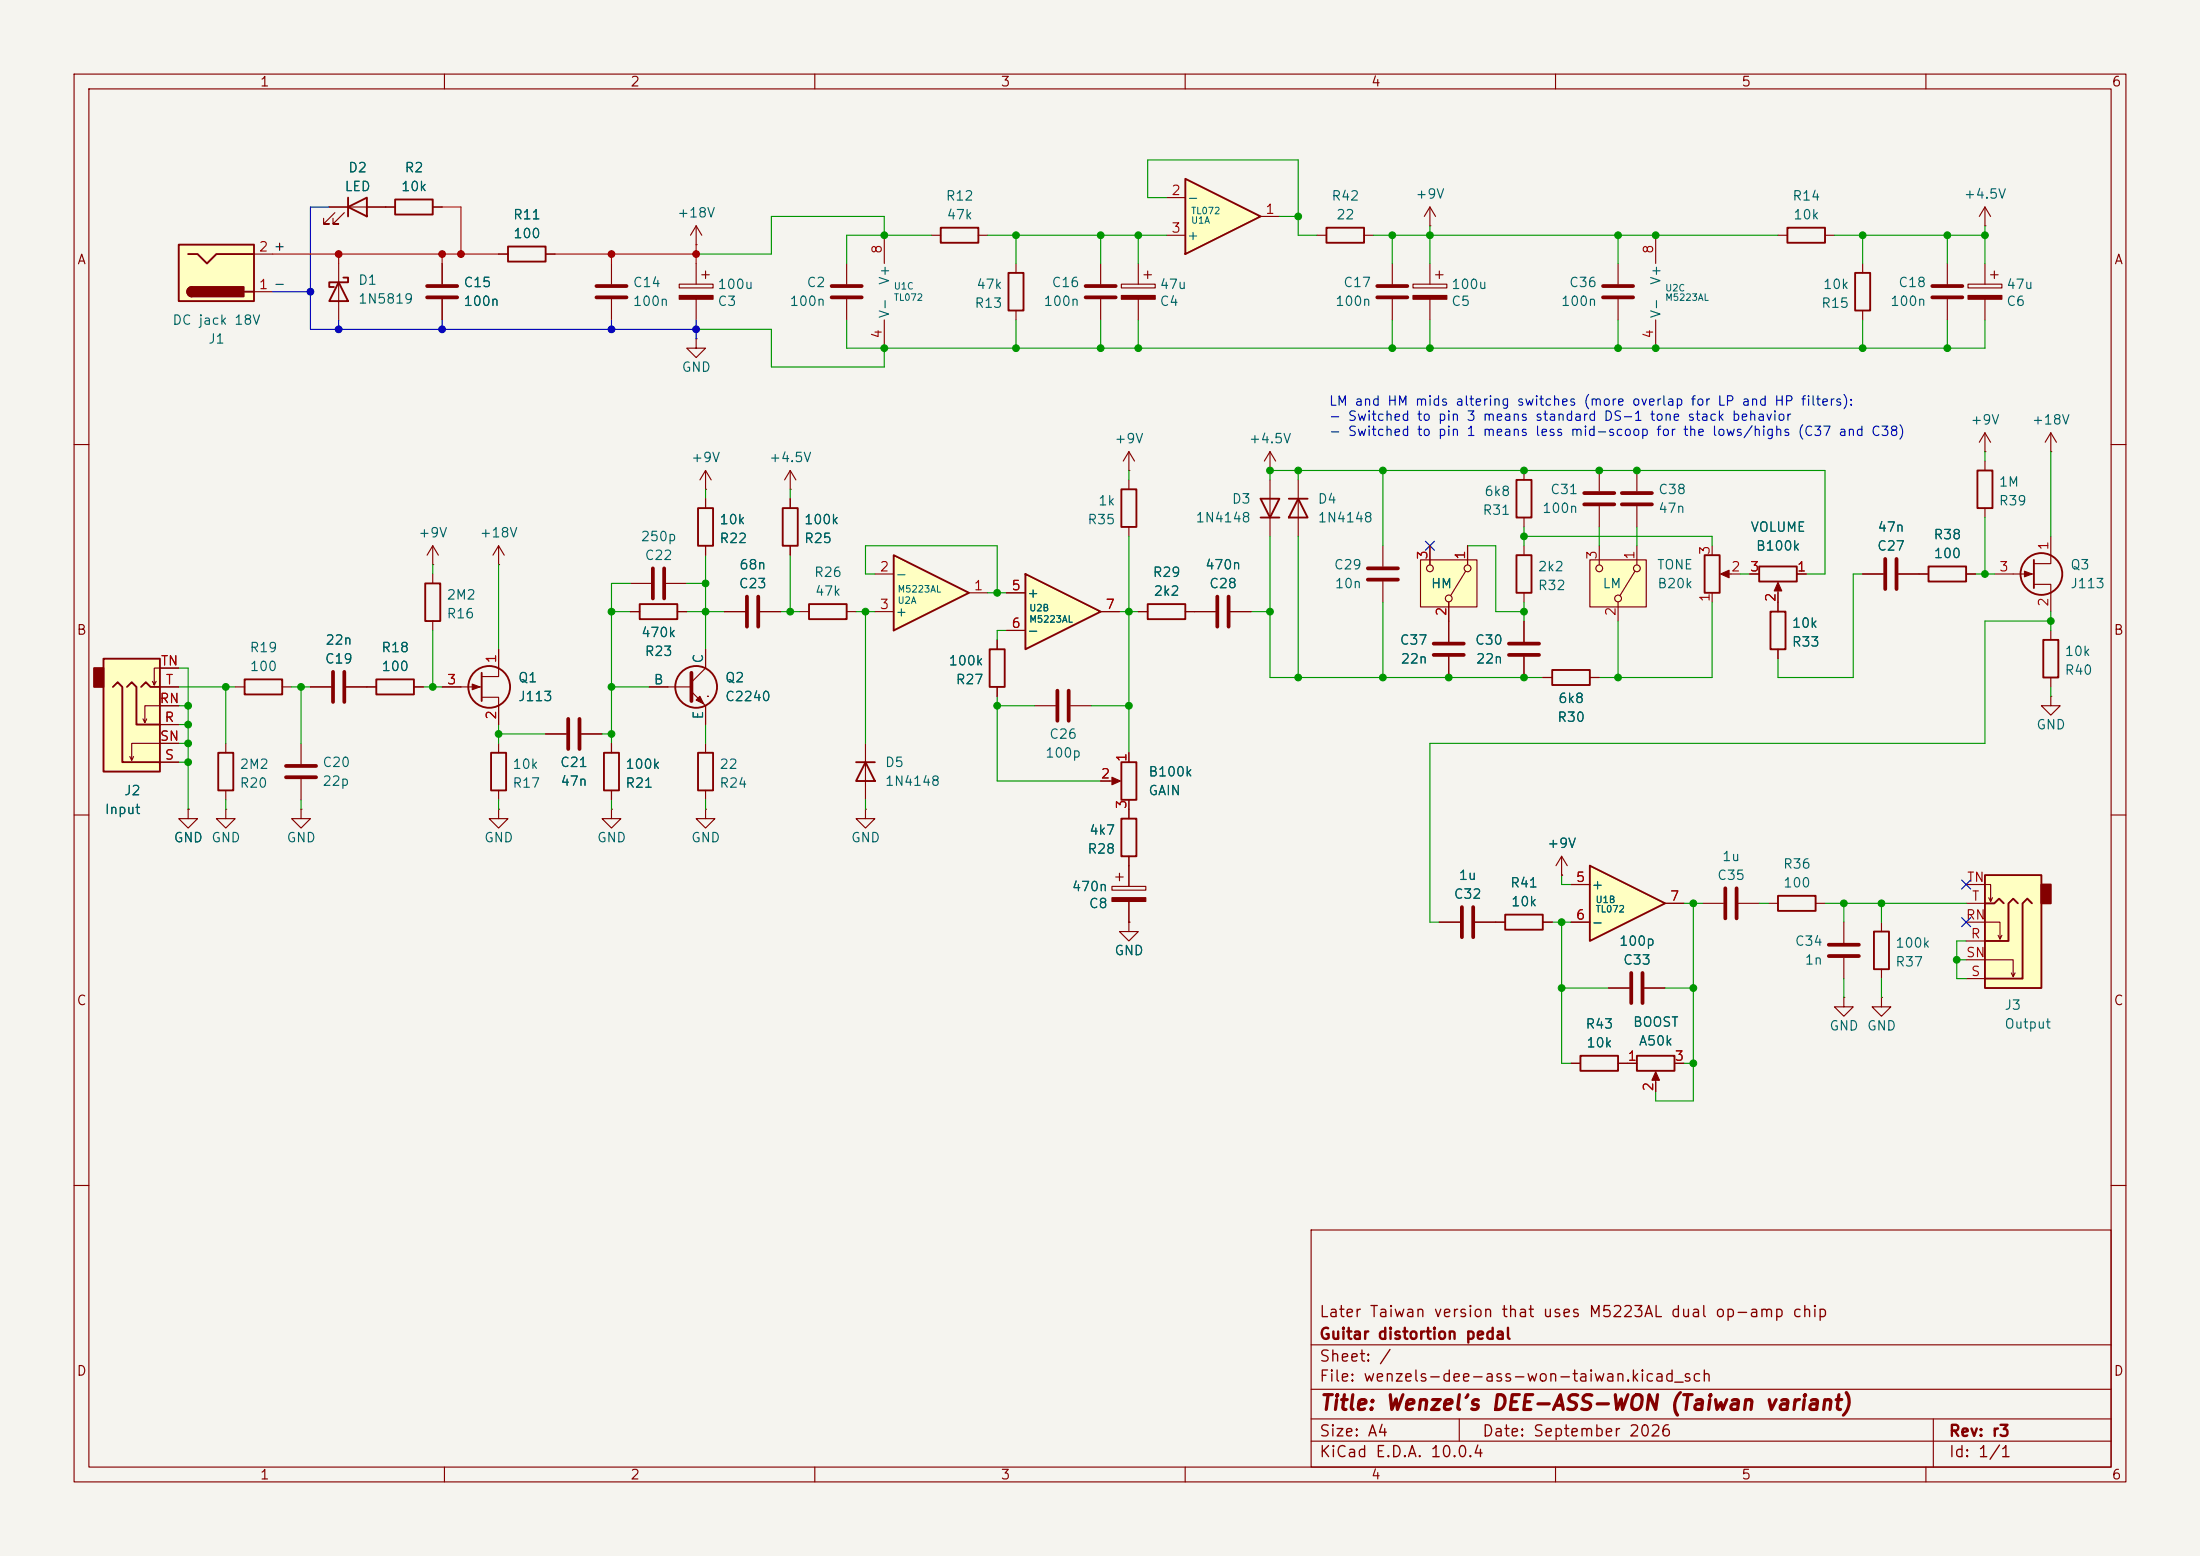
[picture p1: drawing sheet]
<svg xmlns="http://www.w3.org/2000/svg" width="297mm" height="210mm" viewBox="0 0 297 210" stroke-linecap="round" stroke-linejoin="round" font-family="sans-serif">
<path d="M0 0h297v210h-297z" fill="#f5f4ef" stroke="#f5f4ef" stroke-width=".14"/>
<g fill="none" stroke="#840000" stroke-width=".15">
<path d="M10 10h277v190h-277zM12 12h273v186h-273zM60 10v2M110 10v2M160 10v2M210 10v2M260 10v2M114.3 35.6v2.8M119.4 31.8v3.8M125.7 31.8h1.3M132.1 31.8h1.2M137.2 35.6v1.2"/>
<path d="M148.6 35.6v2.8M114.3 40.4v2.8M119.4 43.2v3.8M137.2 41.9v1.3M148.6 40.4v2.8M10 60h2M106.7 66h.1M106.7 63.5l-.8 1.3M106.7 63.5l.7 1.3M106.7 63.5v2.5M106.7 67.3v1.3M106.7 73.7v1.2"/>
<path d="M285 60h2M59.7 92.7h5.3M65 94.1h2.3v3.7M67.3 87.6v3.7h-2.3M73.7 99.1h2.8M78.5 99.1h2.8M85.1 82.6h1.3M87.6 92.7h5.7M91.4 82.6h1.3M93.3 93.3l1.9 2v2.5M95.2 87.6v2.6l-1.9 1.9M95.5 94h.1"/>
<path d="M10 110h2M67.3 109.2v1.3h1.3l-1.3 1.3-1.3-1.3h1.3M67.3 109.2h.1M67.3 100.3v1.3M67.3 106.7v1.3M82.5 100.3v1.3M82.5 106.7v1.3M95.2 109.2v1.3h1.3l-1.3 1.3-1.2-1.3h1.2M95.2 109.2h.1M95.2 100.3v1.3M95.2 106.7v1.3M285 110h2"/>
<path d="M10 160h2M177 166h108v32h-108zM285 160h2M60 198v2M110 198v2M160 198v2M177 194.5h108M177 191.5h108M177 187.5h108M177 181.5h108M197 191.5v3M210 198v2"/>
<path d="M260 198v2M261 191.5v6.5"/>
</g>
<path d="M112.3 38.6h4M146.6 38.6h4M112.3 40.1h4M146.6 40.1h4M76.7 97v4.1M78.2 97v4.1M93.3 90.8v3.8" fill="none" stroke="#840000" stroke-width=".51"/>
<g fill="none" stroke="#840000" stroke-width=".25">
<path d="M127 30.7h5.1v2.1h-5.1zM136.1 36.8h2.1v5.1h-2.1zM105.7 68.6h2v5.1h-2zM65 90.8v3.8M86.4 81.5h5v2.1h-5zM66.3 101.6h2v5.1h-2zM81.5 101.6h2.1v5.1h-2.1zM94.2 101.6h2.1v5.1h-2.1z"/>
<circle cx="66" cy="92.7" r="2.82"/>
<circle cx="94" cy="92.7" r="2.82"/>
</g>
<g fill="#840000" stroke="#840000" stroke-width=".15">
<path d="M63.8 92.3l1 .4-1 .4z"/>
<path d="M94 94.5l.5-.5 .5 1z"/>
</g>
<path d="M138.4 77.5l10.2 5.1-10.2 5z" fill="#ffffc2"/>
<path d="M138.4 77.5l10.2 5.1-10.2 5zM109.2 81.5h5.1v2.1h-5.1z" fill="none" stroke="#840000" stroke-width=".25"/>
<path d="M107.9 82.6h1.3M114.3 82.6h1.3M135.9 80h2.5M135.9 85.1h2.5M148.6 82.6h2.5" fill="none" stroke="#840000" stroke-width=".15"/>
<path d="M120.6 74.9l10.2 5.1-10.2 5.1z" fill="#ffffc2"/>
<path d="M179.1 30.7h5v2.1h-5zM120.6 74.9l10.2 5.1-10.2 5.1zM204.7 64.8h2.1v5.1h-2.1zM133.6 87.6h2v5.1h-2zM115.6 102.9h2.5M116.8 102.9l1.3 2.5h-2.5zM240 120.9h5.1v2h-5.1zM253 125.7h2v5.1h-2zM213.4 142.5h5v2h-5zM221 142.5h5.1v2h-5.1z" fill="none" stroke="#840000" stroke-width=".25"/>
<g fill="none" stroke="#840000" stroke-width=".15">
<path d="M177.8 31.8h1.3M184.1 31.8h1.3M188 35.6v2.8M190.8 38.4h4.5v.5h-4.5zM193 30.5h.1M193 27.9l-.7 1.3M193 27.9l.8 1.3M193 27.9v2.6M193 35.6v2.8M193.8 37.1h1M194.3 36.6v1M218.4 35.6v2.8"/>
<path d="M223.5 31.8v3.8M188 40.4v2.8M193 40.4v2.8M218.4 40.4v2.8M223.5 43.2v3.8M118.1 77.5h2.5M186.7 73.7v2.8M186.7 78.5v2.8M205.7 63.5v1.3M205.7 69.9v1.2M215.9 63.5v2.8M215.9 68.3v2.8"/>
<path d="M221 63.5v2.8M221 68.3v2.8M118.1 82.6h2.5M130.8 80h2.5M134.6 86.4v1.2M134.6 92.7v1.3M139.7 95.3h2.8M144.5 95.3h2.8M116.8 100.3v7.7M229.9 121.9h2.8M234.7 121.9h2.8M238.8 121.9h1.2"/>
<path d="M245.1 121.9h1.3M254 124.5v1.2M254 130.8v1.3M212.1 143.5h1.3M218.4 143.5h2.6M223.5 145v2.3M226.1 143.5h1.2"/>
</g>
<g fill="none" stroke="#840000" stroke-width=".51">
<path d="M185.9 38.6h4.1M216.4 38.6h4.1M185.9 40.1h4.1M216.4 40.1h4.1M184.7 76.7h4M184.7 78.2h4M213.9 66.5h4M213.9 68.1h4M218.9 66.5h4.1M218.9 68.1h4.1M142.7 93.2v4.1M144.3 93.2v4.1"/>
<path d="M232.9 119.9v4.1M234.4 119.9v4.1"/>
</g>
<g fill="#840000" stroke="#840000" stroke-width=".15">
<path d="M223.5 144.7l.5 1.1h-1z"/>
<path d="M190.8 39.9h4.5v.5h-4.5z"/>
</g>
<path d="M268 118.1h7.6v15.3h-7.6z" fill="#ffffc2"/>
<path d="M275.6 119.4h1.3v2.5h-1.3z" fill="#840000" stroke="#840000" stroke-width=".25"/>
<path d="M68.6 33.3h5.1v2h-5.1zM94.2 68.6h2.1v5.1h-2.1zM170.2 67.3h2.5l-1.3 2.6zM170.2 69.9h2.5M174 67.3h2.5M175.3 67.3l1.2 2.6h-2.5zM29.5 101.6h2v5.1h-2zM268 118.1h7.6v15.3h-7.6zM268 121.9h1.2l.7-.6 .6 .6M272.4 121.9l-.6-.6-.7 .6v5.1h-3.1M274.3 121.9l-.6-.6-.7 .6v10.2h-5" fill="none" stroke="#840000" stroke-width=".25"/>
<g fill="none" stroke="#840000" stroke-width=".15">
<path d="M67.3 34.3h1.3M73.7 34.3h1.2M82.5 35.6v2.8M91.7 38.4h4.6v.5h-4.6zM94 33h.1M94 30.5l-.8 1.3M94 30.5l.7 1.3M94 30.5v2.5M94 35.6v2.8M94.7 37.1h1.1M95.2 36.6v1M82.5 40.4v2.8"/>
<path d="M94 45.7v1.3h1.2l-1.2 1.3-1.3-1.3h1.3M94 45.7h.1M94 40.4v2.8M67.3 76.2h.1M67.3 73.7l-.8 1.2M67.3 73.7l.8 1.2M67.3 73.7v2.5M85.1 78.7h2.8M89.9 78.7h2.8M95.2 66h.1M95.2 63.5v2.5M95.2 67.3v1.3"/>
<path d="M95.2 73.7v1.2M95.2 63.5l-.7 1.3M95.2 63.5l.8 1.3M171.4 63.5h.1M171.4 61l-.7 1.2M171.4 61l.8 1.2M171.4 61v2.5M171.4 64.8v7.6M175.3 64.8v7.6M97.8 82.6h2.8M102.6 82.6h2.8M30.5 109.2v1.3h1.2l-1.2 1.3-1.3-1.3h1.3"/>
<path d="M30.5 109.2h.1M30.5 100.3v1.3M30.5 106.7v1.3M40.6 109.2v1.3h1.3l-1.3 1.3-1.2-1.3h1.2M40.6 109.2h.1M40.6 100.3v2.8M40.6 105.2v2.8M265.4 119.4h3.3v2.3l.3-.5M248.9 134.6v1.3h1.3l-1.3 1.3-1.3-1.3h1.3M248.9 134.6h.1M248.9 124.5v2.8M248.9 129.3v2.8"/>
<path d="M254 134.6v1.3h1.3l-1.3 1.3-1.3-1.3h1.3M254 134.6h.1M265.4 129.5h6.4v2.3l.2-.5M265.4 124.5h4.6v2.2l.3-.5M265.4 127h2.6M265.4 132.1h2.6M265.4 121.9h2.6M268.5 121.2l.2 .5M269.7 126.2l.3 .5M271.5 131.3l.3 .5"/>
</g>
<path d="M80.5 38.6h4.1M80.5 40.1h4.1M88.1 76.7v4.1M89.7 76.7v4.1M100.8 80.5v4.1M102.4 80.5v4.1M38.6 103.4h4.1M38.6 104.9h4.1M246.9 127.5h4.1M246.9 129h4.1" fill="none" stroke="#840000" stroke-width=".51"/>
<path d="M91.7 39.9h4.6v.5h-4.6z" fill="#840000" stroke="#840000" stroke-width=".15"/>
<path d="M160 24.1l10.2 5.1-10.2 5.1z" fill="#ffffc2"/>
<path d="M45.7 38.1l1.3 2.5h-2.6zM46.4 37.5h.6v.6h-2.6v.6h.7M160 24.1l10.2 5.1-10.2 5.1zM57.4 78.7h2v5.1h-2zM151.4 66h2v5.1h-2zM50.8 91.7h5.1v2h-5.1zM154.9 81.5h5.1v2.1h-5.1zM151.4 102.9h2v5.1h-2zM151.4 110.5h2v5.1h-2z" fill="none" stroke="#840000" stroke-width=".25"/>
<g fill="none" stroke="#840000" stroke-width=".15">
<path d="M45.7 35.6v7.6M59.7 35.6v2.8M151.4 38.4h4.6v.5h-4.6zM153.7 35.6v2.8M154.4 37.1h1M154.9 36.6v1M157.5 26.7h2.5M157.5 31.8h2.5M170.2 29.2h2.5M59.7 40.4v2.8M153.7 40.4v2.8M58.4 76.2h.1"/>
<path d="M58.4 73.7l-.7 1.2M58.4 73.7l.8 1.2M58.4 73.7v2.5M58.4 77.5v1.2M152.4 63.5h.1M152.4 61v2.5M152.4 64.8v1.2M152.4 71.1v1.3M152.4 61l-.8 1.2M152.4 61l.8 1.2M49.5 92.7h1.3M55.9 92.7h1.2"/>
<path d="M58.4 83.8v1.3M153.7 82.6h1.2M160 82.6h4.1M166.1 82.6h2.8M82.5 109.2v1.3h1.3l-1.3 1.3-1.2-1.3h1.2M82.5 109.2h.1M116.8 109.2v1.3h1.3l-1.3 1.3-1.2-1.3h1.2M116.8 109.2h.1M148.6 105.4h2.3M150.1 119.6h4.6v.5h-4.6zM150.6 118.4h1M151.1 117.9v1"/>
<path d="M152.4 101.6v1.3M152.4 108v2.5M152.4 115.6v4M152.4 124.5v1.2h1.3l-1.3 1.3-1.3-1.3h1.3M152.4 124.5h.1M152.4 121.7v2.8"/>
</g>
<g fill="#840000" stroke="#840000" stroke-width=".15">
<path d="M151.4 39.9h4.6v.5h-4.6z"/>
<path d="M150.1 104.9l1.2 .5-1.2 .5z"/>
<path d="M150.1 121.2h4.6v.5h-4.6z"/>
</g>
<path d="M57.7 38.6h4M57.7 40.1h4M164.3 80.5v4.1M165.9 80.5v4.1" fill="none" stroke="#840000" stroke-width=".51"/>
<path d="M24.1 33h10.2v7.6h-10.2z" fill="#ffffc2"/>
<path d="M24.1 33h10.2v7.6h-10.2zM25.4 34.3h1.3l1.2 1.3 1.3-1.3h5.1M25.9 38.7a.64 .64 0 0 0-.6 .7 .64 .64 0 0 0 .6 .6M33 39.4h1.3M47 27.9l2.5-1.2v2.5zM47 26.7v2.5M53.3 26.9h5.1v2.1h-5.1zM33 91.7h5.1v2h-5.1z" fill="none" stroke="#840000" stroke-width=".25"/>
<g fill="#840000" stroke="#840000" stroke-width=".25">
<path d="M25.5 38.9l.4-.2v1.3a.63 .63 0 0 1-.6-.4 .63 .63 0 0 1 .2-.7z"/>
<path d="M25.9 38.7h7v1.3h-7z"/>
</g>
<path d="M34.3 39.4h2.5M34.3 34.3h2.5M44.4 27.9h8.9M45.2 28.7l-1.5 1.5h.7h-.7v-.7M46.5 28.7l-1.5 1.5h.7h-.7v-.7M58.4 27.9h1.3M31.7 92.7h1.3M38.1 92.7h1.3M41.9 92.7h2.8M46.7 92.7h2.8M25.4 109.2v1.3h1.3l-1.3 1.3-1.3-1.3h1.3M25.4 109.2h.1" fill="none" stroke="#840000" stroke-width=".15"/>
<path d="M45 90.7v4M46.5 90.7v4" fill="none" stroke="#840000" stroke-width=".51"/>
<path d="M14 88.9h7.6v15.2h-7.6z" fill="#ffffc2"/>
<path d="M12.7 90.2h1.3v2.5h-1.3z" fill="#840000" stroke="#840000" stroke-width=".25"/>
<path d="M241.3 30.7h5.1v2.1h-5.1zM250.4 36.8h2.1v5.1h-2.1zM237.5 76.5h5.1v2h-5.1zM14 88.9h7.6v15.2h-7.6zM15.2 92.7l.7-.6 .6 .6v10.2h5.1M17.1 92.7l.7-.6 .6 .6v5.1h3.2M19 92.7l.7-.6 .6 .6h1.3" fill="none" stroke="#840000" stroke-width=".25"/>
<g fill="none" stroke="#840000" stroke-width=".15">
<path d="M240 31.8h1.3M246.4 31.8h1.2M251.5 35.6v1.2M251.5 41.9v1.3M236.2 77.5h1.3M240 79v2.3M242.6 77.5h1.2M19.8 97l-.2 .5M21.1 91.9l-.3 .6M21.6 97.8h2.5M21.6 92.7h2.5M24.1 95.3h-4.5v2.2l-.3-.5"/>
<path d="M24.1 90.2h-3.3v2.3l-.2-.6M18 102.1l-.2 .5M21.6 102.9h2.5M24.1 100.3h-6.3v2.3l-.3-.5"/>
</g>
<path d="M240 78.6l.5 1.2h-1z" fill="#840000" stroke="#840000" stroke-width=".15"/>
<path d="M214.6 116.8l10.2 5.1-10.2 5.1z" fill="#ffffc2"/>
<path d="M260.3 76.5h5.1v2h-5.1zM267 63.5h2v5.1h-2zM239 82.6h2v5h-2zM214.6 116.8l10.2 5.1-10.2 5.1z" fill="none" stroke="#840000" stroke-width=".25"/>
<g fill="none" stroke="#840000" stroke-width=".15">
<path d="M265.7 38.4h4.6v.5h-4.6zM268 30.5h.1M268 27.9v2.6M268 35.6v2.8M268 27.9l-.8 1.3M268 27.9l.7 1.3M268.7 37.1h1M269.2 36.6v1M268 40.4v2.8M268 58.4v2.6M268 58.4l-.8 1.3M268 58.4l.7 1.3"/>
<path d="M276.9 58.4l-.8 1.3M276.9 58.4l.7 1.3M276.9 58.4v2.6M259.1 77.5h1.2M265.4 77.5h1.3M268 61h.1M268 62.2v1.3M268 68.6v1.3M276.9 61h.1M240 81.3v1.3M240 87.6v1.3M212.1 119.4h2.5"/>
<path d="M212.1 124.5h2.5M217.2 133.4h2.8M222 133.4h2.8M224.8 121.9h2.5"/>
</g>
<path d="M220.2 131.3v4.1M221.7 131.3v4.1" fill="none" stroke="#840000" stroke-width=".51"/>
<path d="M265.7 39.9h4.6v.5h-4.6z" fill="#840000" stroke="#840000" stroke-width=".15"/>
<path d="M191.8 75.6h7.6v6.3h-7.6z" fill="#ffffc2"/>
<g fill="none" stroke="#840000" stroke-width=".15">
<path d="M262.9 35.6v2.8M262.9 40.4v2.8M191.8 75.6h7.6v6.3h-7.6zM193 73.7v2.5M197.9 77.1l-2.1 3.3M198.1 73.7v2.5M205.7 73.7v1.2M251.5 77.5h2.8M256.3 77.5h2.8M195.6 81.3v5.3M195.6 88.6v2.8M205.7 80v1.3"/>
<path d="M205.7 83.8v2.8M205.7 88.6v2.8M208.3 91.4h1.2M214.6 91.4h1.3M276.9 94v1.3h1.2l-1.2 1.2-1.3-1.2h1.3M276.9 94h.1M276.9 85.1v1.3M276.9 91.4v1.3"/>
<circle cx="193" cy="76.7" r=".46"/>
<circle cx="198.1" cy="76.7" r=".46"/>
<circle cx="195.6" cy="80.8" r=".46"/>
</g>
<path d="M260.9 38.6h4M260.9 40.1h4M254.5 75.4v4.1M256 75.4v4.1M193.5 86.9h4.1M193.5 88.4h4.1M203.7 86.9h4.1M203.7 88.4h4.1" fill="none" stroke="#840000" stroke-width=".51"/>
<path d="M204.7 74.9h2.1v5.1h-2.1zM209.5 90.4h5.1v2.1h-5.1zM275.8 86.4h2.1v5h-2.1z" fill="none" stroke="#840000" stroke-width=".25"/>
<path d="M214.6 75.6h7.6v6.3h-7.6z" fill="#ffffc2"/>
<g fill="none" stroke="#840000" stroke-width=".15">
<path d="M44.4 27.9h2.6M49.5 27.9h3.8M58.4 27.9h1.3M59.7 35.6v2.8M67.3 34.3h1.3M73.7 34.3h1.2M59.7 40.4v2.8M95.2 67.3v1.3M95.2 73.7v1.2M106.7 67.3v1.3M106.7 73.7v1.2M193 73.7v2.5"/>
<path d="M198.1 73.7v2.5M214.6 75.6h7.6v6.3h-7.6zM215.9 73.7v2.5M220.7 77.1l-2 3.3M221 73.7v2.5M231.1 73.7v1.2M232.7 77.5h2.2M236.2 77.5h1.3M242.6 77.5h1.2M251.5 77.5h2.8M256.3 77.5h4M265.4 77.5h1.3"/>
<path d="M269.2 77.5h5.4M274.6 78.9h2.3v3.7M276.9 72.4v3.7h-2.3M21.6 92.7h2.5M21.6 97.8h2.5M21.6 95.3h2.5M21.6 90.2h2.5M41.9 92.7h2.8M46.7 92.7h4.1M55.9 92.7h1.2M59.7 92.7h2.5M67.3 87.6v2.6"/>
<path d="M67.3 95.3v2.5M73.7 99.1h2.8M78.5 99.1h2.8M85.1 82.6h1.3M87.6 92.7h2.6M91.4 82.6h1.3M95.2 87.6v2.6M95.2 95.3v2.5M97.8 82.6h2.8M102.6 82.6h2.8M134.6 86.4v1.2M134.6 92.7v1.3"/>
<path d="M135.9 80h2.5M135.9 85.1h2.5M148.6 82.6h2.5M153.7 82.6h1.2M160 82.6h4.1M166.1 82.6h2.8M195.6 81.3v5.3M195.6 88.6v2.8M205.7 83.8v2.8M205.7 88.6v2.8M208.3 91.4h1.2M214.6 91.4h1.3"/>
<path d="M218.4 81.3v2.5M231.1 80v1.3M240 80v2.6M240 87.6v1.3M21.6 102.9h2.5M21.6 100.3h2.5M25.4 109.2h.1M82.5 100.3v1.3M82.5 106.7v1.3M148.6 105.4h1.3M152.4 101.6v1.3M152.4 108v2.5"/>
<path d="M152.4 115.6v4M210.8 118.1h.1M210.8 115.6l-.7 1.2M210.8 115.6l.8 1.2M210.8 115.6v2.5M212.1 119.4h2.5M152.4 124.5h.1M152.4 121.7v2.8M194.3 124.5h2.8M199.1 124.5h4.1M208.3 124.5h1.2M212.1 124.5h2.5"/>
<path d="M217.2 133.4h2.8M222 133.4h2.8M224.8 121.9h2.5M212.1 143.5h1.3M218.4 143.5h2.6M223.5 146.1v1.2M226.1 143.5h1.2"/>
<circle cx="215.9" cy="76.7" r=".46"/>
<circle cx="221" cy="76.7" r=".46"/>
<circle cx="218.4" cy="80.8" r=".46"/>
</g>
<g fill="none" stroke="#840000" stroke-width=".25">
<path d="M230.1 74.9h2.1v5.1h-2.1zM274.6 75.6v3.8M203.2 123.4h5.1v2.1h-5.1z"/>
<circle cx="275.6" cy="77.5" r="2.82"/>
</g>
<g fill="#840000" stroke="#840000" stroke-width=".15">
<path d="M232.3 77.5l1.1-.5v1z"/>
<path d="M273.3 77.1l1 .4-1 .4z"/>
</g>
<path d="M197.4 122.4v4.1M198.9 122.4v4.1" fill="none" stroke="#840000" stroke-width=".51"/>
<g fill="none" stroke="#009600" stroke-width=".15">
<path d="M119.4 31.8v-2.6h-15.3v5.1h-10.1M125.7 31.8h-11.4v3.8M133.3 31.8h24.2M137.2 31.8v3.8M148.6 31.8v3.8M153.7 31.8v3.8M157.5 26.7h-2.6v-5.1h20.4v10.2h2.5M172.7 29.2h2.6M185.4 31.8h54.6M188 31.8v3.8M193 30.5v5.1M218.4 31.8v3.8"/>
<path d="M247.6 31.8h20.4M251.5 31.8v3.8M262.9 31.8v3.8M268 30.5v5.1M94 44.5h10.1v5h15.3v-2.5M114.3 43.2v3.8h153.7v-3.8M137.2 43.2v3.8M148.6 43.2v3.8M153.7 43.2v3.8M188 43.2v3.8M193 43.2v3.8M218.4 43.2v3.8"/>
<path d="M251.5 43.2v3.8M262.9 43.2v3.8M58.4 76.2v1.3M67.3 76.2v11.4M85.1 78.7h-2.6v21.6M92.7 78.7h2.5M95.2 66v1.3M95.2 74.9v12.7M106.7 66v1.3M106.7 74.9v7.7M118.1 77.5h-1.3v-3.8h17.8v6.3M152.4 63.5v1.3"/>
<path d="M152.4 72.4v29.2M171.4 64.8v-1.3h75v14h-2.6M171.4 72.4v19h36.9M175.3 63.5v1.3M175.3 72.4v19M186.7 63.5v10.2M198.1 73.7h3.8v8.9h3.8M205.7 72.4h25.4v1.3M205.7 71.1v2.6M215.9 71.1v2.6M221 71.1v2.6M234.9 77.5h1.3"/>
<path d="M251.5 77.5h-1.3v13.9h-10.2v-2.5M266.7 77.5h2.5M268 61v1.2M268 69.9v7.6M276.9 61v11.4M24.1 92.7h7.6M24.1 90.2h1.3v19M24.1 95.3h1.3M24.1 97.8h1.3M30.5 92.7v7.6M39.4 92.7h2.5M40.6 92.7v7.6"/>
<path d="M57.1 92.7h2.6M58.4 85.1v7.6M67.3 97.8v2.5M67.3 99.1h6.4M81.3 99.1h1.2M82.5 92.7h5.1M82.5 82.6h2.6M92.7 82.6h5.1M95.2 97.8v2.5M105.4 82.6h2.5M115.6 82.6h2.5M116.8 82.6v17.7"/>
<path d="M133.3 80h2.6M134.6 95.3h5.1M134.6 94v11.4h14M135.9 85.1h-1.3v1.3M147.3 95.3h5.1M151.1 82.6h2.6M168.9 82.6h2.5M186.7 81.3v10.1M205.7 81.3v2.5M218.4 83.8v7.6M231.1 81.3v10.1h-15.2M276.9 82.6v2.5"/>
<path d="M276.9 92.7v1.3M276.9 83.8h-8.9v16.5h-75v24.2h1.3M24.1 102.9h1.3M24.1 100.3h1.3M30.5 108v1.2M40.6 108v1.2M67.3 108v1.2M82.5 108v1.2M95.2 108v1.2M116.8 108v1.2M210.8 118.1v1.3h1.3M209.5 124.5h2.6"/>
<path d="M210.8 124.5v19h1.3M210.8 133.4h6.4M224.8 133.4h3.8M227.3 121.9h2.6M228.6 121.9v26.7h-5.1v-1.3M237.5 121.9h1.3M246.4 121.9h19M248.9 121.9v2.6M248.9 132.1v2.5M254 121.9v2.6M254 132.1v2.5M264.2 129.5h1.2"/>
<path d="M265.4 127h-1.2v5.1h1.2M227.3 143.5h1.3"/>
</g>
<path d="M36.8 39.4h5.1M44.4 27.9h-2.5v16.6h52.1M45.7 43.2v1.3M59.7 43.2v1.3M82.5 43.2v1.3M94 43.2v2.5" fill="none" stroke="#0000c2" stroke-width=".15"/>
<path d="M36.8 34.3h30.5M45.7 34.3v1.3M59.7 27.9h2.5v6.4M59.7 34.3v1.3M74.9 34.3h19.1M82.5 34.3v1.3M94 33v2.6" fill="none" stroke="#c20000" stroke-width=".15"/>
<path d="M192.4 73.1l1.2 1.2M193.6 73.1l-1.2 1.2M264.8 118.8l1.2 1.2M266 118.8l-1.2 1.2M264.8 123.9l1.2 1.2M266 123.9l-1.2 1.2" fill="none" stroke="#000084" stroke-width=".15"/>
<g fill="#009600" stroke="#009600" stroke-width=".14">
<circle cx="268" cy="77.5" r=".46"/>
<circle cx="251.5" cy="31.8" r=".46"/>
<circle cx="251.5" cy="47" r=".46"/>
<circle cx="268" cy="31.8" r=".46"/>
<circle cx="262.9" cy="31.8" r=".46"/>
<circle cx="262.9" cy="47" r=".46"/>
<circle cx="276.9" cy="83.8" r=".46"/>
<circle cx="195.6" cy="91.4" r=".46"/>
<circle cx="186.7" cy="91.4" r=".46"/>
<circle cx="205.7" cy="91.4" r=".46"/>
<circle cx="205.7" cy="72.4" r=".46"/>
<circle cx="218.4" cy="91.4" r=".46"/>
<circle cx="205.7" cy="82.6" r=".46"/>
<circle cx="210.8" cy="133.4" r=".46"/>
<circle cx="210.8" cy="124.5" r=".46"/>
<circle cx="228.6" cy="121.9" r=".46"/>
<circle cx="218.4" cy="47" r=".46"/>
<circle cx="218.4" cy="31.8" r=".46"/>
<circle cx="188" cy="47" r=".46"/>
<circle cx="205.7" cy="63.5" r=".46"/>
<circle cx="186.7" cy="63.5" r=".46"/>
<circle cx="223.5" cy="47" r=".46"/>
<circle cx="215.9" cy="63.5" r=".46"/>
<circle cx="221" cy="63.5" r=".46"/>
<circle cx="193" cy="31.8" r=".46"/>
<circle cx="193" cy="47" r=".46"/>
<circle cx="223.5" cy="31.8" r=".46"/>
<circle cx="188" cy="31.8" r=".46"/>
<circle cx="228.6" cy="133.4" r=".46"/>
<circle cx="228.6" cy="143.5" r=".46"/>
<circle cx="248.9" cy="121.9" r=".46"/>
<circle cx="254" cy="121.9" r=".46"/>
<circle cx="264.2" cy="129.5" r=".46"/>
<circle cx="82.5" cy="92.7" r=".46"/>
<circle cx="82.5" cy="82.6" r=".46"/>
<circle cx="67.3" cy="99.1" r=".46"/>
<circle cx="58.4" cy="92.7" r=".46"/>
<circle cx="82.5" cy="99.1" r=".46"/>
<circle cx="137.2" cy="47" r=".46"/>
<circle cx="119.4" cy="47" r=".46"/>
<circle cx="119.4" cy="31.8" r=".46"/>
<circle cx="137.2" cy="31.8" r=".46"/>
<circle cx="152.4" cy="82.6" r=".46"/>
<circle cx="134.6" cy="80" r=".46"/>
<circle cx="175.3" cy="91.4" r=".46"/>
<circle cx="106.7" cy="82.6" r=".46"/>
<circle cx="134.6" cy="95.3" r=".46"/>
<circle cx="152.4" cy="95.3" r=".46"/>
<circle cx="116.8" cy="82.6" r=".46"/>
<circle cx="171.4" cy="82.6" r=".46"/>
<circle cx="40.6" cy="92.7" r=".46"/>
<circle cx="30.5" cy="92.7" r=".46"/>
<circle cx="25.4" cy="102.9" r=".46"/>
<circle cx="25.4" cy="95.3" r=".46"/>
<circle cx="25.4" cy="97.8" r=".46"/>
<circle cx="25.4" cy="100.3" r=".46"/>
<circle cx="95.2" cy="82.6" r=".46"/>
<circle cx="95.2" cy="78.7" r=".46"/>
<circle cx="171.4" cy="63.5" r=".46"/>
<circle cx="153.7" cy="47" r=".46"/>
<circle cx="175.3" cy="63.5" r=".46"/>
<circle cx="148.6" cy="31.8" r=".46"/>
<circle cx="153.7" cy="31.8" r=".46"/>
<circle cx="175.3" cy="29.2" r=".46"/>
<circle cx="148.6" cy="47" r=".46"/>
</g>
<g fill="#c20000" stroke="#c20000" stroke-width=".14">
<circle cx="62.2" cy="34.3" r=".46"/>
<circle cx="59.7" cy="34.3" r=".46"/>
<circle cx="45.7" cy="34.3" r=".46"/>
<circle cx="82.5" cy="34.3" r=".46"/>
<circle cx="94" cy="34.3" r=".46"/>
</g>
<g fill="#0000c2" stroke="#0000c2" stroke-width=".14">
<circle cx="45.7" cy="44.5" r=".46"/>
<circle cx="41.9" cy="39.4" r=".46"/>
<circle cx="59.7" cy="44.5" r=".46"/>
<circle cx="82.5" cy="44.5" r=".46"/>
<circle cx="94" cy="44.5" r=".46"/>
</g>
<text font-size="2" fill="#840000" x="178" y="190.8">Title: Wenzel’s DEE-ASS-WON (Taiwan variant)</text>
<g font-size="1.5" fill="#840000">
<text x="178" y="178.2">Later Taiwan version that uses M5223AL dual op-amp chip</text>
<text x="178" y="184.2">Sheet: /</text>
<text x="178" y="181.2">Guitar distortion pedal</text>
<text x="178" y="186.9">File: wenzels-dee-ass-won-taiwan.kicad_sch</text>
<text x="178" y="197.1">KiCad E.D.A. 10.0.4</text>
<text x="178" y="194.3">Size: A4</text>
<text x="200" y="194.3">Date: September 2026</text>
<text x="263" y="194.3">Rev: r3</text>
<text x="263" y="197.1">Id: 1/1</text>
</g>
<g font-size="1.3" fill="#840000">
<text x="35" y="12">1</text>
<text x="85" y="12">2</text>
<text x="135" y="12">3</text>
<text x="185" y="12">4</text>
<text x="235" y="12">5</text>
<text x="285" y="12">6</text>
<text x="10.3" y="36">A</text>
<text x="285.3" y="36">A</text>
<text x="10.3" y="86">B</text>
<text x="285.3" y="86">B</text>
<text x="10.3" y="136">C</text>
<text x="285.3" y="136">C</text>
<text x="10.3" y="186">D</text>
<text x="285.3" y="186">D</text>
<text x="35" y="200">1</text>
<text x="85" y="200">2</text>
<text x="135" y="200">3</text>
<text x="185" y="200">4</text>
<text x="235" y="200">5</text>
<text x="285" y="200">6</text>
</g>
<g font-size="1.3" fill="#006464">
<text x="46.9" y="23.6">D2</text>
<text x="54.5" y="23.6">R2</text>
<text x="46.4" y="26.1">LED</text>
<text x="54.1" y="26.1">10k</text>
<text x="69.2" y="29.9">R11</text>
<text x="91.3" y="29.7">+18V</text>
<text x="127.6" y="27.4">R12</text>
<text x="127.7" y="29.9">47k</text>
<text x="160.1" y="27.6">-</text>
<text x="179.7" y="27.4">R42</text>
<text x="180.3" y="29.9">22</text>
<text x="191" y="27.1">+9V</text>
<text x="241.9" y="27.4">R14</text>
<text x="242" y="29.9">10k</text>
<text x="265" y="27.1">+4.5V</text>
<text x="69.2" y="32.5">100</text>
<text x="160.1" y="32.7">+</text>
<text x="48.3" y="38.8">D1</text>
<text x="48.3" y="41.3">1N5819</text>
<text x="62.5" y="41.6">100n</text>
<text x="62.5" y="39.1">C15</text>
<text x="85.4" y="41.6">100n</text>
<text x="85.4" y="39.1">C14</text>
<text x="96.8" y="41.6">C3</text>
<text x="96.8" y="39.3">100u</text>
<text x="106.5" y="41.6">100n</text>
<text x="108.8" y="39.1">C2</text>
<text x="120.4" y="38.6" transform="rotate(-90 120.4 38.6)">V+</text>
<text x="131.5" y="41.9">R13</text>
<text x="131.7" y="39.3">47k</text>
<text x="140.8" y="41.6">100n</text>
<text x="141.9" y="39.1">C16</text>
<text x="156.5" y="41.6">C4</text>
<text x="156.5" y="39.3">47u</text>
<text x="180.2" y="41.6">100n</text>
<text x="181.3" y="39.1">C17</text>
<text x="195.8" y="41.6">C5</text>
<text x="195.8" y="39.3">100u</text>
<text x="210.7" y="41.6">100n</text>
<text x="211.7" y="39.1">C36</text>
<text x="224.5" y="38.6" transform="rotate(-90 224.5 38.6)">V+</text>
<text x="245.8" y="41.9">R15</text>
<text x="246" y="39.3">10k</text>
<text x="255.1" y="41.6">100n</text>
<text x="256.2" y="39.1">C18</text>
<text x="270.8" y="41.6">C6</text>
<text x="270.8" y="39.3">47u</text>
<text x="23.2" y="44.2">DC jack 18V</text>
<text x="28" y="46.7">J1</text>
<text x="120.4" y="43.1" transform="rotate(-90 120.4 43.1)">V-</text>
<text x="224.5" y="43.1" transform="rotate(-90 224.5 43.1)">V-</text>
<text x="91.9" y="50.5">GND</text>
<text x="265.9" y="57.6">+9V</text>
<text x="274.2" y="57.6">+18V</text>
<text x="93.2" y="62.7">+9V</text>
<text x="103.7" y="62.7">+4.5V</text>
<text x="150.4" y="60.2">+9V</text>
<text x="168.5" y="60.2">+4.5V</text>
<text x="269.8" y="66">1M</text>
<text x="97" y="71.1">10k</text>
<text x="108.5" y="71.1">100k</text>
<text x="146.7" y="71.1">R35</text>
<text x="148.2" y="68.5">1k</text>
<text x="161.3" y="70.8">1N4148</text>
<text x="166.2" y="68.3">D3</text>
<text x="177.8" y="68.3">D4</text>
<text x="177.8" y="70.8">1N4148</text>
<text x="200.1" y="69.8">R31</text>
<text x="200.3" y="67.3">6k8</text>
<text x="208.1" y="69.6">100n</text>
<text x="209.2" y="67">C31</text>
<text x="223.8" y="67">C38</text>
<text x="223.8" y="69.6">47n</text>
<text x="269.8" y="68.5">R39</text>
<text x="56.4" y="72.9">+9V</text>
<text x="64.7" y="72.9">+18V</text>
<text x="86.4" y="73.4">250p</text>
<text x="87" y="75.9">C22</text>
<text x="97" y="73.6">R22</text>
<text x="99.7" y="77.2">68n</text>
<text x="108.5" y="73.6">R25</text>
<text x="162.6" y="77.2">470n</text>
<text x="180" y="77.2">C29</text>
<text x="207.5" y="77.4">2k2</text>
<text x="223.6" y="77.2">TONE</text>
<text x="236.2" y="72.1">VOLUME</text>
<text x="237" y="74.6">B100k</text>
<text x="253.3" y="74.6">C27</text>
<text x="253.4" y="72.1">47n</text>
<text x="260.9" y="73.1">R38</text>
<text x="261" y="75.6">100</text>
<text x="279.4" y="77.2">Q3</text>
<text x="60.2" y="83.8">R16</text>
<text x="60.2" y="81.2">2M2</text>
<text x="99.7" y="79.7">C23</text>
<text x="109.8" y="78.2">R26</text>
<text x="109.9" y="80.7">47k</text>
<text x="120.8" y="78.4">-</text>
<text x="120.8" y="83.5">+</text>
<text x="138.6" y="81">+</text>
<text x="155.5" y="78.2">R29</text>
<text x="155.7" y="80.7">2k2</text>
<text x="163.2" y="79.7">C28</text>
<text x="180.1" y="79.7">10n</text>
<text x="193.1" y="79.7">HM</text>
<text x="207.5" y="80">R32</text>
<text x="216.3" y="79.7">LM</text>
<text x="223.7" y="79.7">B20k</text>
<text x="279.4" y="79.7">J113</text>
<text x="33.6" y="88.3">R19</text>
<text x="43.8" y="89.9">C19</text>
<text x="43.8" y="87.3">22n</text>
<text x="51.4" y="88.3">R18</text>
<text x="86.5" y="86.3">470k</text>
<text x="87" y="88.9">R23</text>
<text x="95.2" y="89.6" transform="rotate(-90 95.2 89.6)">C</text>
<text x="138.6" y="86.1">-</text>
<text x="188.9" y="87.3">C37</text>
<text x="189" y="89.9">22n</text>
<text x="199" y="87.3">C30</text>
<text x="199.2" y="89.9">22n</text>
<text x="241.8" y="85">10k</text>
<text x="241.8" y="87.6">R33</text>
<text x="278.6" y="88.9">10k</text>
<text x="33.6" y="90.9">100</text>
<text x="51.4" y="90.9">100</text>
<text x="69.9" y="95">J113</text>
<text x="69.9" y="92.4">Q1</text>
<text x="88.2" y="92.7">B</text>
<text x="97.8" y="92.4">Q2</text>
<text x="97.8" y="95">C2240</text>
<text x="128" y="90.1">100k</text>
<text x="128.9" y="92.7">R27</text>
<text x="210.3" y="95.2">6k8</text>
<text x="278.6" y="91.4">R40</text>
<text x="95.2" y="97.2" transform="rotate(-90 95.2 97.2)">E</text>
<text x="141.6" y="100">C26</text>
<text x="210.1" y="97.7">R30</text>
<text x="274.8" y="98.8">GND</text>
<text x="16.7" y="107.7">J2</text>
<text x="32.3" y="106.6">R20</text>
<text x="32.3" y="104.1">2M2</text>
<text x="43.4" y="103.8">C20</text>
<text x="43.4" y="106.4">22p</text>
<text x="69.1" y="104.1">10k</text>
<text x="69.1" y="106.6">R17</text>
<text x="75.5" y="103.8">C21</text>
<text x="75.6" y="106.4">47n</text>
<text x="84.3" y="106.6">R21</text>
<text x="84.3" y="104.1">100k</text>
<text x="97" y="106.6">R24</text>
<text x="97" y="104.1">22</text>
<text x="119.4" y="103.8">D5</text>
<text x="119.4" y="106.4">1N4148</text>
<text x="141" y="102.6">100p</text>
<text x="154.9" y="107.7">GAIN</text>
<text x="154.9" y="105.1">B100k</text>
<text x="14.1" y="110.2">Input</text>
<text x="147" y="113">4k7</text>
<text x="23.4" y="114">GND</text>
<text x="28.4" y="114">GND</text>
<text x="38.6" y="114">GND</text>
<text x="65.3" y="114">GND</text>
<text x="80.5" y="114">GND</text>
<text x="93.2" y="114">GND</text>
<text x="114.8" y="114">GND</text>
<text x="146.7" y="115.5">R28</text>
<text x="196.8" y="119.1">1u</text>
<text x="208.8" y="114.8">+9V</text>
<text x="231.7" y="119.1">C35</text>
<text x="232.4" y="116.5">1u</text>
<text x="240.6" y="117.6">R36</text>
<text x="144.6" y="120.6">470n</text>
<text x="146.9" y="122.9">C8</text>
<text x="196.2" y="121.6">C32</text>
<text x="203.8" y="120.1">R41</text>
<text x="203.9" y="122.6">10k</text>
<text x="214.8" y="120.4">+</text>
<text x="214.8" y="125.4">-</text>
<text x="240.7" y="120.1">100</text>
<text x="150.4" y="129.2">GND</text>
<text x="218.5" y="128">100p</text>
<text x="219" y="130.5">C33</text>
<text x="242.2" y="128">C34</text>
<text x="243.6" y="130.5">1n</text>
<text x="255.8" y="130.8">R37</text>
<text x="255.8" y="128.2">100k</text>
<text x="270.5" y="136.6">J3</text>
<text x="214" y="139.1">R43</text>
<text x="214.1" y="141.7">10k</text>
<text x="220.4" y="138.9">BOOST</text>
<text x="221.2" y="141.4">A50k</text>
<text x="246.9" y="139.4">GND</text>
<text x="252" y="139.4">GND</text>
<text x="270.5" y="139.1">Output</text>
</g>
<g font-size="1.3" fill="#a90000">
<text x="158" y="26.6">2</text>
<text x="170.7" y="29.2">1</text>
<text x="34.9" y="34.3">2 +</text>
<text x="119.4" y="34.4" transform="rotate(-90 119.4 34.4)">8</text>
<text x="158" y="31.7">3</text>
<text x="223.5" y="34.4" transform="rotate(-90 223.5 34.4)">8</text>
<text x="34.9" y="39.3">1 -</text>
<text x="119.4" y="45.8" transform="rotate(-90 119.4 45.8)">4</text>
<text x="223.5" y="45.8" transform="rotate(-90 223.5 45.8)">4</text>
<text x="118.7" y="77.4">2</text>
<text x="193" y="75.6" transform="rotate(-90 193 75.6)">3</text>
<text x="198.1" y="75.6" transform="rotate(-90 198.1 75.6)">1</text>
<text x="215.9" y="75.6" transform="rotate(-90 215.9 75.6)">3</text>
<text x="221" y="75.6" transform="rotate(-90 221 75.6)">1</text>
<text x="231.1" y="75" transform="rotate(-90 231.1 75)">3</text>
<text x="233.6" y="77.4">2</text>
<text x="236.1" y="77.4">3</text>
<text x="242.5" y="77.4">1</text>
<text x="269.8" y="77.4">3</text>
<text x="276.8" y="74.4" transform="rotate(-90 276.8 74.4)">1</text>
<text x="118.7" y="82.5">3</text>
<text x="131.4" y="80">1</text>
<text x="136.5" y="80">5</text>
<text x="149.2" y="82.5">7</text>
<text x="195.6" y="83.3" transform="rotate(-90 195.6 83.3)">2</text>
<text x="218.4" y="83.3" transform="rotate(-90 218.4 83.3)">2</text>
<text x="231.1" y="81.4" transform="rotate(-90 231.1 81.4)">1</text>
<text x="240" y="81.4" transform="rotate(-90 240 81.4)">2</text>
<text x="276.8" y="82" transform="rotate(-90 276.8 82)">2</text>
<text x="67.3" y="89.6" transform="rotate(-90 67.3 89.6)">1</text>
<text x="136.5" y="85.1">6</text>
<text x="21.5" y="95.2">RN</text>
<text x="21.6" y="90.1">TN</text>
<text x="22.3" y="92.7">T</text>
<text x="60.3" y="92.7">3</text>
<text x="21.5" y="100.3">SN</text>
<text x="22.1" y="97.8">R</text>
<text x="67.3" y="97.2" transform="rotate(-90 67.3 97.2)">2</text>
<text x="22.2" y="102.8">S</text>
<text x="148.5" y="105.4">2</text>
<text x="152.4" y="102.9" transform="rotate(-90 152.4 102.9)">1</text>
<text x="152.4" y="109.3" transform="rotate(-90 152.4 109.3)">3</text>
<text x="212.7" y="119.4">5</text>
<text x="265.4" y="119.4">TN</text>
<text x="212.7" y="124.4">6</text>
<text x="225.4" y="121.9">7</text>
<text x="265.3" y="124.4">RN</text>
<text x="266.1" y="121.9">T</text>
<text x="265.3" y="129.5">SN</text>
<text x="266" y="127">R</text>
<text x="266" y="132.1">S</text>
<text x="219.6" y="143.5">1</text>
<text x="226" y="143.5">3</text>
<text x="223.5" y="147.4" transform="rotate(-90 223.5 147.4)">2</text>
</g>
<g font-size="1.3" fill="#0000c2">
<text x="179.3" y="55.1">LM and HM mids altering switches (more overlap for LP and HP filters):</text>
<text x="179.3" y="57.1">- Switched to pin 3 means standard DS-1 tone stack behavior</text>
<text x="179.3" y="59.2">- Switched to pin 1 means less mid-scoop for the lows/highs (C37 and C38)</text>
</g>
<g font-size=".9" fill="#006464">
<text x="160.7" y="29.1">TL072</text>
<text x="160.7" y="30.4">U1A</text>
<text x="120.6" y="40.8">TL072</text>
<text x="120.6" y="39.3">U1C</text>
<text x="224.7" y="40.8">M5223AL</text>
<text x="224.7" y="39.5">U2C</text>
<text x="121.1" y="80.2">M5223AL</text>
<text x="121.1" y="81.7">U2A</text>
<text x="138.9" y="82.7">U2B</text>
<text x="138.9" y="84.2">M5223AL</text>
<text x="215.3" y="123.4">TL072</text>
<text x="215.3" y="122.1">U1B</text>
</g>
</svg>
